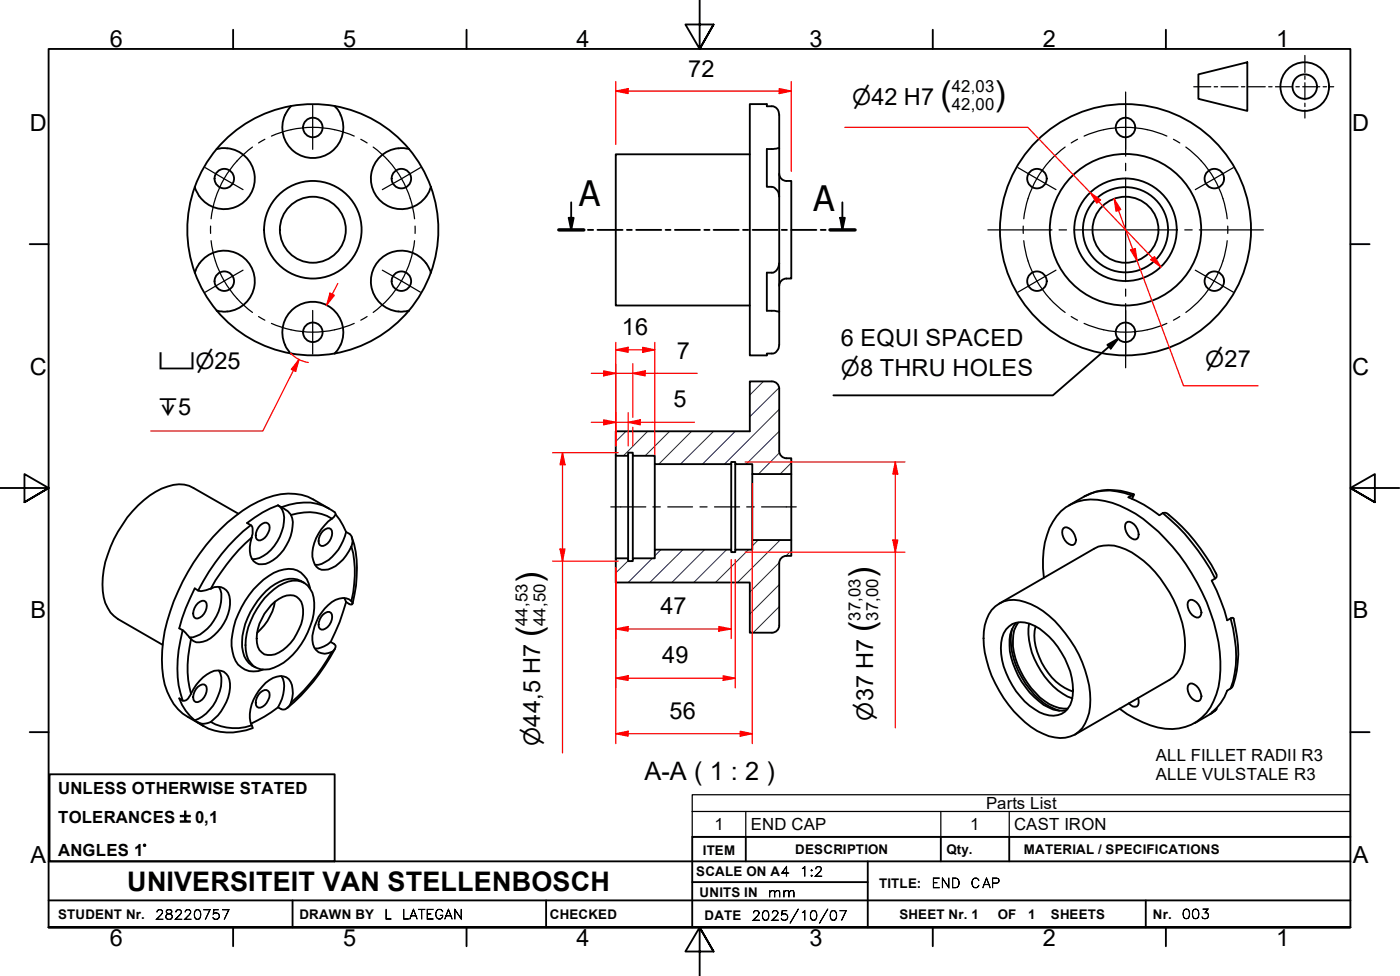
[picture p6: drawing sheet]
<svg xmlns="http://www.w3.org/2000/svg" width="287mm" height="200mm" viewBox="0 0 287 200" stroke-linecap="round" stroke-linejoin="round" font-family="sans-serif">
<!-- layer: Hatch -->
<g fill="none" stroke="#1e1e47" stroke-width=".21">
<path d="M156.6 78.2l-2.8 2.8M159.8 79.5l-6 5.9M128.4 88.4l-2.1 2.1M132.8 88.4l-4.9 5M137.4 88.4l-5.1 5M141.9 88.4l-6.8 6.7M146.4 88.4l-6.8 6.7M150.8 88.4l-6.7 6.7M159.8 88.4l-6.8 6.7M159.8 83.9l-11.2 11.2M159.9 92.8l-4.3 4.4M162.3 94.9l-2.3 2.3"/>
<path d="M128.8 114.9l-2.5 2.5M133.8 114.4l-5 5M135.6 112.6l-1.3 1.3M140.1 112.6l-6.8 6.8M144.5 112.6l-6.7 6.8M149 112.6l-6.7 6.8M153.5 112.6l-6.8 6.8M155.5 110.7l-1.2 1.2M159.8 119.8l-6 6.1M159.8 115.3l-6 6M160 110.7l-8.7 8.7M162.3 112.8l-1.1 1.1"/>
<path d="M159.8 124.3l-5.3 5.4"/>
</g>
<!-- layer: Visible Edges(ISO) -->
<g fill="none" stroke="#000" stroke-width=".38">
<path d="M39.9 38.3l1 2M40 38.3a25.7 25.7 0 0 0 0 17.6M40 38.3a25.7 25.7 0 0 1 43.9-7.8 25.7 25.7 0 0 1-15.3 41.9M44.4 30.5a6.3 6.3 0 0 1 7.5 8.2 6.3 6.3 0 0 1-11 1.6M58.5 23.6a6.3 6.3 0 0 0 5.7 8.8 6.3 6.3 0 0 0 5.7-8.8M59.7 21.8l-1.2 1.8M68.6 21.8l.7 .7 .5 1.1M81.7 30.4a6.3 6.3 0 0 0-4.1 10.3 6.3 6.3 0 0 0 10.8-2.4M81.7 30.4h1.2l1 .1M153.8 21.3h3.5v.5a1.97 1.97 0 0 1 2.3 .7l.2 1.1v47.1a1.75 1.75 0 0 1-1.5 1.8h-1v.3h-3.5zM153.8 31.6h-27.5v31h27.5M159.8 35.6a1.49 1.49 0 0 0 1.5 1.5"/>
<path d="M159.8 30.4l-2.5 .1v7.8a2.04 2.04 0 0 1 2.5 2M161.3 37.1h1v20h-1M40 55.9a25.7 25.7 0 0 0 19.7 16.5M40.9 54l-1 1.9M40.9 54a6.3 6.3 0 0 1 11 1.5 6.3 6.3 0 0 1-7.5 8.2M88.4 55.9a6.3 6.3 0 0 0-10.8-2.3 6.3 6.3 0 0 0 4.1 10.3M159.8 54a1.89 1.89 0 0 1-1.5 1.9h-1v7.8l2.5 .1M161.3 57.1a1.49 1.49 0 0 0-1.5 1.5M58.5 70.7a6.3 6.3 0 0 1 6.7-8.8 6.3 6.3 0 0 1 3.4 10.6M58.5 70.7l.3 .7 .9 1.1M59.7 72.4a25.7 25.7 0 0 0 8.9 0M83.9 63.7l-1.4 .2-.8-.1"/>
<path d="M158.3 78.2h-4.5v10.2h-27.5v5h2.5v-.6h1v.6h4.5v1.7h15.7v-.4h.8v.4h3.5v2.1h8v-3.3h-1M158.3 78.2a1.49 1.49 0 0 1 1.5 1.4v12.8a1.49 1.49 0 0 0 1.5 1.5M126.3 93.4v21M128.8 93.4v21M129.8 93.4v21M134.3 95.1v17.5M150 95.1v17.5M150.8 95.1v17.5M154.3 97.2v13.5M162.3 97.2v13.5M48.9 105.3l-9.2-5.3a5.9 5.9 0 0 0-5.3-.3 18.5 18.5 0 0 0-9.3 7.8 20.3 20.3 0 0 0-3.8 14.9 7.2 7.2 0 0 0 2.9 4.5l9.1 5.2M50.7 107.2a22.1 22.1 0 0 1 6.3-3.6l.7 .3a3.5 3.5 0 0 1 2.3 4 9.1 9.1 0 0 1-5.5 7.7 2.49 2.49 0 0 1-3.3-2.6l.2-1.8a5 5 0 0 0 .2-3.4z"/>
<path d="M53.4 107.6a1.09 1.09 0 0 1 1.8 0 2.69 2.69 0 0 1-2.2 3.1 1.14 1.14 0 0 1-.5-1.5l.5-1.1zM57 103.6a3.1 3.1 0 0 1 1.2 3.4 9.4 9.4 0 0 1-5 7.4l-1.4 .2M61.7 119.1l.7 .3M66.3 108.8a1.03 1.03 0 0 1 1.8 0 2.6 2.6 0 0 1-2.2 3.1 1.14 1.14 0 0 1-.5-1.5l.5-1.2zM68.8 105.4l.9 1.1 1.3 2.5a9.4 9.4 0 0 1-5 6.6l-1.4 .2M71 109a2.06 2.06 0 0 1 1.1 3 8.4 8.4 0 0 1-4.8 4.7 2.28 2.28 0 0 1-3-1.8 8.3 8.3 0 0 1 2.3-7.3l1.5-1.3a.89 .89 0 0 0 .5-1.3l-.5-.4a23.1 23.1 0 0 0-6.3-3.2 14.1 14.1 0 0 0-10.4 2.2 39.9 39.9 0 0 0-16.5 21.7 27.6 27.6 0 0 0-1.1 15 10.5 10.5 0 0 0 4.7 6.6l3.2 1.9a11.6 11.6 0 0 0 10.1 .4 6.5 6.5 0 0 1 .7-6.8 7.1 7.1 0 0 1 5-3.8 2.41 2.41 0 0 1 2.5 2.6 4 4 0 0 1-1.2 4l-.3 .2a1.51 1.51 0 0 1-1.5-.4M72.1 110a23.9 23.9 0 0 1 .2 13.7M159.8 115.4v12.7M161.3 113.9h1v-3.2h-8v1.9h-3.5v.6h-.8v-.6h-15.7v1.8h-4.5v.6h-1v-.6h-2.5v5h27.5v10.3h4.5M161.3 113.9a1.49 1.49 0 0 0-1.5 1.5M214.1 118.4a18.3 18.3 0 0 1 1.9-11.5 9.3 9.3 0 0 1 10.6-4.2 23.7 23.7 0 0 1 11 6.3 42.4 42.4 0 0 1 12.6 24.6 18.6 18.6 0 0 1-1.9 11.4 9.9 9.9 0 0 1-12.3 3.7 23.4 23.4 0 0 1-6.4-3.5M218.1 108.3a1.14 1.14 0 0 1 1.6 .3 2.96 2.96 0 0 1 .9 2.6l-.2 .3a1.14 1.14 0 0 1-1.6-.3 2.47 2.47 0 0 1-.7-2.9z"/>
<path d="M231 107.1a1.14 1.14 0 0 1 1.6 .3 2.47 2.47 0 0 1 .7 3 1.14 1.14 0 0 1-1.6-.4 2.47 2.47 0 0 1-.7-2.9zM232.2 102.2l.3-.9-1 .6a24.6 24.6 0 0 1 6.3 3.7l.7-.4a1.03 1.03 0 0 1 1.2 .3 39.3 39.3 0 0 1 9.9 12.3l-.1 .6-1 .6a40.3 40.3 0 0 1 3.2 8.1l1-.5 .3 .1a22.4 22.4 0 0 1-.3 14.1l-1 .7a10.4 10.4 0 0 1-3.2 4.5l.9-.5 .2-.4M232.5 101.3a11.9 11.9 0 0 0-10.1 .4l-3.1 1.9M39.9 120.6a3.1 3.1 0 0 0 3.3 0 2.56 2.56 0 0 1 2.7 0 2.56 2.56 0 0 1 1.3 2.4 9.5 9.5 0 0 1-4.8 8.3 2.88 2.88 0 0 1-3.2-.3l-.2-.2a5.9 5.9 0 0 0-2.2-2 39 39 0 0 1 3.1-8.2zM40.6 123.6a1.03 1.03 0 0 1 1.8 0 2.6 2.6 0 0 1-2.2 3.1 1.14 1.14 0 0 1-.5-1.5l.5-1.1zM44.9 137.4a6.1 6.1 0 0 1-.2 5.3 8.7 8.7 0 0 1-4.8 4.9M44.9 120.3a6.2 6.2 0 0 1-.1 5 8.5 8.5 0 0 1-5.2 5.3h-.7M51.7 136.4l.7 .4M54.3 122.6a8.9 8.9 0 0 1 6.7-3.6 4.1 4.1 0 0 1 3.5 4.5 15.3 15.3 0 0 1-7.4 12.9 4.7 4.7 0 0 1-5.1 .1 6 6 0 0 1-1.6-5.5 16.7 16.7 0 0 1 3.9-8.4zM55.6 124a5.2 5.2 0 0 1 4.7-2 2.91 2.91 0 0 1 1.9 2.9 10.3 10.3 0 0 1-5.8 9.2 2.6 2.6 0 0 1-3.7-2.3 9.8 9.8 0 0 1 2.9-7.8zM56.4 123.3a11.3 11.3 0 0 1-3.6 6.4M57.7 138.6a5.7 5.7 0 0 1-.2 5.5l-.5 .9a28 28 0 0 1-5.6 3.3"/>
<path d="M66.3 125.9a1.03 1.03 0 0 1 1.8 0 2.6 2.6 0 0 1-2.2 3.1 1.14 1.14 0 0 1-.5-1.5l.5-1.1zM67.8 131.6a5 5 0 0 1-3.2 1.3M68.7 133a40 40 0 0 1-9.8 12.1M70.6 122.6l.4 .8M71 123.4l.9 .5h.3l.1-.4a2.28 2.28 0 0 0-2.7-.8 8.8 8.8 0 0 0-5.3 6.7 3.7 3.7 0 0 0 1 4.3 2.78 2.78 0 0 0 3.3-.7 .71 .71 0 0 0-.1-1l-.7-.4M71 123.4a39 39 0 0 1-3.2 8.2M159.8 128.2a1.49 1.49 0 0 1-1.5 1.5M203.4 125a5.8 5.8 0 0 1 6.8-1.6 18.5 18.5 0 0 1 9.3 7.8 22.3 22.3 0 0 1 4.1 13.6 7.4 7.4 0 0 1-3.1 5.8 7.2 7.2 0 0 1-6.6-.2 22.7 22.7 0 0 1-10.5-11.9 18.6 18.6 0 0 1-1.4-10.4l.8-2.2zM205 123.7l19.4-11.2a7.3 7.3 0 0 1 6.5 .1 22.5 22.5 0 0 1 10.5 11.9 17 17 0 0 1 1.1 11.5 6.1 6.1 0 0 1-2.6 3.3l-19.4 11.3M206.4 129a4.3 4.3 0 0 1 5.8-.7 16.4 16.4 0 0 1 7.9 13.1 4.7 4.7 0 0 1-3.1 5.2 6.9 6.9 0 0 1-5.8-1.9 16.7 16.7 0 0 1-5.9-11.9 6.2 6.2 0 0 1 1.1-3.8zM207.6 128.9a15.3 15.3 0 0 0 3.7 12.4 11.9 11.9 0 0 0 6 4.4M208.4 127.6a6.4 6.4 0 0 0-1.3 4.7 16.5 16.5 0 0 0 7 12.2 6.1 6.1 0 0 0 4.7 1"/>
<path d="M208.9 127.6a8.2 8.2 0 0 0-.6 7.3 17.3 17.3 0 0 0 7 9.4 6.6 6.6 0 0 0 3.7 .9M211.1 127.8a15.7 15.7 0 0 0 6.9 14.4l2 .9M212.4 128.4a11.2 11.2 0 0 0 1.9 8.5 10.7 10.7 0 0 0 5.8 4.8M243.8 123.1a1.14 1.14 0 0 1 1.6 .3 2.96 2.96 0 0 1 .9 2.6l-.2 .4a1.14 1.14 0 0 1-1.6-.4 2.47 2.47 0 0 1-.7-2.9zM36.8 143.1l.9 .5 .5-.1 .4-.4a13.9 13.9 0 0 1 3.8-4.9 3 3 0 0 1 4-.1 5 5 0 0 1 .4 4.8 9.7 9.7 0 0 1-3.9 5.2 2.69 2.69 0 0 1-3-.5 10.4 10.4 0 0 1-3.1-4.5zM40.6 140.8a1.03 1.03 0 0 1 1.8 0 2.6 2.6 0 0 1-2.2 3.1 1.14 1.14 0 0 1-.5-1.5l.5-1.2zM53.4 141.9a1.09 1.09 0 0 1 1.8 0 2.69 2.69 0 0 1-2.2 3.1 1.14 1.14 0 0 1-.5-1.5l.5-1.1zM233.4 143.1a1.48 1.48 0 0 1-.2 1.7 1.45 1.45 0 0 1-1.7-.7M243.8 140.3a1.14 1.14 0 0 1 1.6 .3 2.96 2.96 0 0 1 .9 2.6l-.2 .3a1.14 1.14 0 0 1-1.6-.3 2.47 2.47 0 0 1-.7-2.9zM249.4 145.5l-4.4 2.7"/>
<circle cx="46" cy="36.6" r="2"/>
<circle cx="64.2" cy="26.1" r="2"/>
<circle cx="82.3" cy="36.6" r="2"/>
<circle cx="212.7" cy="36.6" r="2"/>
<circle cx="230.9" cy="26.1" r="2"/>
<circle cx="249.1" cy="36.6" r="2"/>
<circle cx="46" cy="57.6" r="2"/>
<circle cx="64.2" cy="47.1" r="6.8"/>
<circle cx="64.2" cy="47.1" r="10"/>
<circle cx="82.3" cy="57.6" r="2"/>
<circle cx="212.7" cy="57.6" r="2"/>
<circle cx="230.9" cy="47.1" r="25.8"/>
<circle cx="230.9" cy="47.1" r="10.5"/>
<circle cx="230.9" cy="47.1" r="6.8"/>
<circle cx="230.9" cy="47.1" r="8.7"/>
<circle cx="230.9" cy="47.1" r="15.5"/>
<circle cx="249.1" cy="57.6" r="2"/>
<circle cx="64.2" cy="68.1" r="2"/>
<circle cx="230.9" cy="68.1" r="2"/>
</g>
<!-- layer: Visible Tangent Edges(ISO) -->
<g fill="none" stroke="#000" stroke-width=".38">
<path d="M51.4 107.6a39.7 39.7 0 0 0-10.8 13.4M51.6 110.2a38.3 38.3 0 0 0-8.4 10.4M57.7 103.9a11.5 11.5 0 0 1 9.7 .3M59.7 105.5a10 10 0 0 1 8.4 .8M61.7 119.1a5.1 5.1 0 0 0-5.2 .6 15.4 15.4 0 0 0-6.8 12.9 4.8 4.8 0 0 0 2 3.8M72.1 112a21.7 21.7 0 0 1 0 11.2M232.2 101.5a11.2 11.2 0 0 0-9.8 .2M238.5 105.2a42.4 42.4 0 0 1 10.7 13.4M37.5 129.2a24.4 24.4 0 0 0 0 14.4M39.2 131a22.6 22.6 0 0 0 0 11.2M63.6 120.6a4.5 4.5 0 0 0-6.4-3.6 16.8 16.8 0 0 0-9.3 11.5 8.9 8.9 0 0 0 .9 7.7 4.4 4.4 0 0 0 5.2 1M68.1 133.6a38.1 38.1 0 0 1-8.4 10.4"/>
<path d="M252.4 126.7a25 25 0 0 1 .5 12.9l-.5 1.5M40.6 148.1l1.1 .7M43.2 148a10.2 10.2 0 0 0 8.4 .7M249.2 145.6l-1 .8"/>
</g>
<!-- layer: Symbols(ISO) -->
<path d="M142 166.3v-3.4h135v3.4M142 166.3v5.2h135v-5.2M142 166.3h135M153 166.3v5.2M193 166.3v5.2M207 166.3v5.2" fill="none" stroke="#000" stroke-width=".25"/>
<!-- layer: Section View Lines(ISO) -->
<g fill="none" stroke="#000" stroke-width=".38">
<path d="M114.6 47.1h5.2M116.6 44.6h1.1l-.5 2.5zM117.2 41.5v5.6M120.6 47.1h1.1M122.6 47.1h5.1M128.6 47.1h1M130.5 47.1h5.1M136.5 47.1h1M138.4 47.1h5.2M144.5 47.1h1M146.4 47.1h5.1M152.4 47.1h1.1"/>
<path d="M154.4 47.1h5.1M160.3 47.1h1.1M162.3 47.1h5.1M168.3 47.1h1.1M170.2 47.1h5.2M172.3 44.6h1l-.5 2.5zM172.8 41.5v5.6"/>
</g>
<path d="M114.6 47.1h5.2M170.2 47.1h5.2" fill="none" stroke="#000" stroke-width=".7"/>
<path d="M116.6 44.6h1.1l-.5 2.5zM172.3 44.6h1l-.5 2.5z" fill="#000"/>
<!-- layer: Border_0 -->
<g fill="none" stroke="#000" stroke-width=".38">
<path d="M47.8 6.1v3.9M95.7 6.1v3.9M143.5 0v10l-2.9-5h5.8l-2.9 5 2.9-5M191.3 6.1v3.9M239.1 6.1v3.9M6.1 50h3.9M277 50h3.9M0 100h10l-5-2.8v5.7l5-2.9-5 2.9M287 100h-10l5-2.8v5.7l-5-2.9 5 2.9M6.1 150.1h3.9M277 150.1h3.9M10 190.1v-180.1h267v180.1h-267h267"/>
<path d="M47.8 190.1v3.8M95.7 190.1v3.8M146.4 195l-2.9-4.9 2.9 4.9h-5.8l2.9-4.9v9.9M191.3 190.1v3.8M239.1 190.1v3.8"/>
</g>
<!-- layer: Sketch Geometry(ISO) -->
<g fill="none" stroke="#000" stroke-width=".38">
<path d="M245.8 15.2l10-2.4v9.9l-10-2.4zM10.2 158.7h58.4v17.8h-58.4zM10 176.5h267M153 171.5v5M178 176.5v13.6M193 171.5v5M207 171.5v5M277 171.5h-135v18.6M10 190.1h267M10 184.5h267M60 184.5v5.6M112 184.5v5.6"/>
<path d="M142 180.8h36M235 184.5v5.6"/>
<circle cx="267.6" cy="17.7" r="5"/>
<circle cx="267.6" cy="17.7" r="2.51"/>
</g>
<!-- layer: Center Mark(ISO) -->
<g fill="none" stroke="#000" stroke-width=".25">
<path d="M230.9 18.9v13.1M42.1 34.4l7.7 4.5M64.1 21.6v9M86.2 34.4l-7.8 4.5M208.8 34.4l7.8 4.5M230.9 21.6v9M230.9 33.5v1.5M230.9 36.5v21.2M253 34.4l-7.8 4.5M49.8 55.4l-7.7 4.5M78.4 55.4l7.8 4.5M202.6 47.1h13.2"/>
<path d="M216.6 55.4l-7.8 4.5M217.2 47.1h1.6M220.3 47.1h21.2M230.9 59.2v1.5M243 47.1h1.5M245.2 55.4l7.8 4.5M246 47.1h13.1M64.1 63.6v9M230.9 63.6v9M230.9 62.2v13.2"/>
</g>
<!-- layer: Centerline(ISO) -->
<g fill="none" stroke="#000" stroke-width=".25">
<path d="M51.8 30.1a21 21 0 0 0-8.5 14.7M54.3 28.5l-1.3 .8M55.7 27.9a21 21 0 0 1 17 0M74 28.5l1.3 .8M76.5 30.1a21 21 0 0 1 8.5 14.7M218.5 30.1a21 21 0 0 0-8.5 14.7M221 28.5l-1.3 .8M222.4 27.9a21 21 0 0 1 16.9 0M240.7 28.5l1.3 .8M243.2 30.1a21 21 0 0 1 8.5 14.7M43.2 46.3v1.5M43.3 49.3a21 21 0 0 0 8.5 14.7"/>
<path d="M85 49.3a21 21 0 0 1-8.5 14.7M85.1 46.3v1.5M209.9 46.3v1.5M210 49.3a21 21 0 0 0 8.5 14.7M251.7 49.3a21 21 0 0 1-8.5 14.7M251.8 46.3v1.5M53 64.9l1.3 .7M55.7 66.3a21 21 0 0 0 17 0M75.3 64.9l-1.3 .7M219.7 64.9l1.3 .7M222.4 66.3a21 21 0 0 0 16.9 0M242 64.9l-1.3 .7"/>
<path d="M125.3 103.9h7.2M133.9 103.9h1.5M137 103.9h5M143.6 103.9h1.4M146.6 103.9h5.1M153.2 103.9h1.5M156.2 103.9h7.1"/>
</g>
<!-- layer: Symbols(ISO) -->
<path d="M227.1 70.7l2.3-1.3-1.6 2zM229.4 69.4l-13.4 11.6h-45.1" fill="none" stroke="#000" stroke-width=".38"/>
<path d="M227.1 70.7l2.3-1.3-1.6 2z" fill="#000"/>
<!-- layer: Sketch Geometry(ISO) -->
<g fill="none" stroke="#000" stroke-width=".25">
<path d="M244.9 17.8h3.4M249 17.8h.7M250.4 17.8h3.5M254.6 17.8h.7M256 17.8h3.5M260.2 17.8h.7M261.6 17.8h3.5M265.8 17.8h.7M267.2 17.8h3.5M267.7 11.4v3.5M267.7 15.6v.7M267.7 17v3.4"/>
<path d="M271.4 17.8h.7M272.8 17.8h.8M267.7 21.1v.7M267.7 22.5v1.7"/>
</g>
<!-- layer: Dimensions(ISO) -->
<path d="M115.4 92.8v2.4" fill="none" stroke="#f00" stroke-width=".25"/>
<path d="M115.4 92.8l.5 2.4h-1z" fill="#f00"/>
<path d="M115.4 92.8l.5 2.4h-1zM115.4 112.5v2.5" fill="none" stroke="#f00" stroke-width=".25"/>
<path d="M114.9 112.5h1l-.5 2.5z" fill="#f00"/>
<path d="M113.3 92.8h13.5M115.4 95.2v17.3M183.6 94.7v2.5M113.3 115h13.5M114.9 112.5h1l-.5 2.5zM115.4 115v39.3" fill="none" stroke="#f00" stroke-width=".25"/>
<path d="M183.6 94.7l.5 2.5h-1z" fill="#f00"/>
<path d="M183.6 94.7l.5 2.5h-1zM183.6 110.7v2.5" fill="none" stroke="#f00" stroke-width=".25"/>
<path d="M183.1 110.7h1l-.5 2.5z" fill="#f00"/>
<path d="M123.8 86.6h2.5M152.8 94.7h32.8M183.6 97.2v13.5M152.8 113.2h32.8M183.1 110.7h1l-.5 2.5zM183.6 113.2v36" fill="none" stroke="#f00" stroke-width=".25"/>
<path d="M123.8 86l2.5 .6-2.5 .5z" fill="#f00"/>
<path d="M123.8 86l2.5 .6-2.5 .5zM128.8 86.6h2.5" fill="none" stroke="#f00" stroke-width=".25"/>
<path d="M128.8 86.6l2.5-.6v1.1z" fill="#f00"/>
<path d="M123.8 76.5h2.5M121.3 86.6h2.5M126.3 86.6h2.5M126.3 84.6v6.8M128.8 86.6l2.5-.6v1.1zM128.8 84.6v6.8M131.3 86.6h11.1" fill="none" stroke="#f00" stroke-width=".25"/>
<path d="M123.8 76l2.5 .5-2.5 .5z" fill="#f00"/>
<path d="M123.8 76l2.5 .5-2.5 .5zM129.8 76.5h2.5" fill="none" stroke="#f00" stroke-width=".25"/>
<path d="M129.8 76.5l2.5-.5v1z" fill="#f00"/>
<path d="M121.3 76.5h2.5M126.3 76.5h3.5M126.3 74.5v16.9M126.3 71.7h2.5M129.8 76.5l2.5-.5v1zM129.8 74.5v11M132.3 76.5h10.7M129.8 87.6v3.8" fill="none" stroke="#f00" stroke-width=".25"/>
<path d="M126.3 71.7l2.5-.5v1z" fill="#f00"/>
<path d="M126.3 71.7l2.5-.5v1zM131.8 71.7h2.5" fill="none" stroke="#f00" stroke-width=".25"/>
<path d="M131.8 71.2l2.5 .5-2.5 .5z" fill="#f00"/>
<path d="M126.3 70.2v21.2M128.8 71.7h3M131.8 71.2l2.5 .5-2.5 .5zM134.3 70.2v23M126.3 128.9h2.5" fill="none" stroke="#f00" stroke-width=".25"/>
<path d="M126.3 128.9l2.5-.5v.9z" fill="#f00"/>
<path d="M126.3 128.9l2.5-.5v.9zM147.4 128.9h2.6" fill="none" stroke="#f00" stroke-width=".25"/>
<path d="M147.4 128.4l2.6 .5-2.6 .4z" fill="#f00"/>
<path d="M126.3 116.4v14.5M150 114.7v16.2M126.3 139h2.5M128.8 128.9h18.6M147.4 128.4l2.6 .5-2.6 .4z" fill="none" stroke="#f00" stroke-width=".25"/>
<path d="M126.3 139l2.5-.5v.9z" fill="#f00"/>
<path d="M126.3 139l2.5-.5v.9zM148.3 139h2.5" fill="none" stroke="#f00" stroke-width=".25"/>
<path d="M148.3 138.5l2.5 .5-2.5 .4z" fill="#f00"/>
<path d="M126.3 116.4v24.6M150.8 114.7v26.3M128.8 139h19.5M148.3 138.5l2.5 .5-2.5 .4zM126.3 150.4h2.5" fill="none" stroke="#f00" stroke-width=".25"/>
<path d="M126.3 150.4l2.5-.5v1z" fill="#f00"/>
<path d="M126.3 150.4l2.5-.5v1zM151.8 150.4h2.5" fill="none" stroke="#f00" stroke-width=".25"/>
<path d="M151.8 149.9l2.5 .5-2.5 .5z" fill="#f00"/>
<path d="M126.3 18.7h2.5M154.3 99.1v4.7M126.3 116.4v36M154.3 104v48.4M128.8 150.4h23M151.8 149.9l2.5 .5-2.5 .5z" fill="none" stroke="#f00" stroke-width=".25"/>
<path d="M126.3 18.7l2.5-.5v1z" fill="#f00"/>
<path d="M126.3 18.7l2.5-.5v1zM159.8 18.7h2.5" fill="none" stroke="#f00" stroke-width=".25"/>
<path d="M159.8 18.2l2.5 .5-2.5 .5z" fill="#f00"/>
<path d="M126.3 16.7v12.9M128.8 18.7h31M159.8 18.2l2.5 .5-2.5 .5zM162.3 16.7v18.4M232.3 51.1l.9 2.4" fill="none" stroke="#f00" stroke-width=".25"/>
<path d="M231.9 51.2l1-.3 .3 2.6z" fill="#f00"/>
<path d="M228.5 40.8l.9 2.3M231.9 51.2l1-.3 .3 2.6z" fill="none" stroke="#f00" stroke-width=".25"/>
<path d="M228.5 40.8l1.4 2.1-1 .4z" fill="#f00"/>
<path d="M228.5 40.8l1.4 2.1-1 .4zM229.4 43.1l2.9 8M233.2 53.5l9.6 25.6h15.3M61.3 73.7l-1.1 2.2" fill="none" stroke="#f00" stroke-width=".25"/>
<path d="M61.3 73.7l-.7 2.4-.8-.4z" fill="#f00"/>
<path d="M61.3 73.7l-.7 2.4-.8-.4zM68.1 60.3l-1.1 2.2" fill="none" stroke="#f00" stroke-width=".25"/>
<path d="M67.7 60.1l.9 .4-1.6 2z" fill="#f00"/>
<path d="M223.6 39.5l1.8 1.8M69.3 58.1l-1.2 2.2M59.6 72.3l.9 .8 1 .7 1.7 .5M60.2 75.9l-6.3 12.4h-23M67.7 60.1l.9 .4-1.6 2z" fill="none" stroke="#f00" stroke-width=".25"/>
<path d="M223.6 39.5l2.1 1.5-.7 .7z" fill="#f00"/>
<path d="M223.6 39.5l2.1 1.5-.7 .7zM236.4 52.9l1.7 1.8" fill="none" stroke="#f00" stroke-width=".25"/>
<path d="M236 53.2l.8-.6 1.3 2.1z" fill="#f00"/>
<path d="M173.3 26.1h37.5l12.8 13.4M225.4 41.3l11 11.6M236 53.2l.8-.6 1.3 2.1z" fill="none" stroke="#f00" stroke-width=".25"/>
<g font-size="7.2">
<text x="118.8" y="42.3">A</text>
<text x="166.9" y="43.2">A</text>
</g>
<g font-size="6.9">
<text x="192.9" y="21.6">(</text>
<text x="204" y="21.6">)</text>
<text x="110.9" y="119.6" transform="rotate(-90 110.9 119.6)">)</text>
<text x="179.1" y="118.5" transform="rotate(-90 179.1 118.5)">)</text>
<text x="110.9" y="130.6" transform="rotate(-90 110.9 130.6)">(</text>
<text x="179.1" y="129.6" transform="rotate(-90 179.1 129.6)">(</text>
</g>
<text font-size="5.5" x="26.1" y="182.6">UNIVERSITEIT VAN STELLENBOSCH</text>
<text font-size="5.2" x="132.2" y="160">A-A ( 1 : 2 )</text>
<g font-size="4.8">
<text x="22.5" y="9.7">6</text>
<text x="70.4" y="9.7">5</text>
<text x="118.2" y="9.7">4</text>
<text x="166.1" y="9.7">3</text>
<text x="213.9" y="9.7">2</text>
<text x="261.7" y="9.7">1</text>
<text x="141.2" y="15.7">72</text>
<text x="6.1" y="26.8">D</text>
<text x="277.4" y="26.8">D</text>
<text x="127.6" y="68.6">16</text>
<text x="172.5" y="71">6 EQUI SPACED</text>
<text x="6.1" y="76.8">C</text>
<text x="138.8" y="73.5">7</text>
<text x="277.4" y="76.8">C</text>
<text x="138.2" y="83.5">5</text>
<text x="135.4" y="125.9">47</text>
<text x="6.2" y="126.7">B</text>
<text x="277.5" y="126.7">B</text>
<text x="135.8" y="135.9">49</text>
<text x="137.4" y="147.3">56</text>
<text x="6.2" y="176.8">A</text>
<text x="277.5" y="176.8">A</text>
<text x="22.5" y="193.9">6</text>
<text x="70.4" y="193.9">5</text>
<text x="118.2" y="193.9">4</text>
<text x="166.1" y="193.9">3</text>
<text x="213.9" y="193.9">2</text>
<text x="261.7" y="193.9">1</text>
</g>
<g font-size="4.6">
<text x="174.8" y="21.5">⌀42 H7</text>
<text x="32.4" y="75.6">⌴⌀25</text>
<text x="172.5" y="77.2">⌀8 THRU HOLES</text>
<text x="247.2" y="75.2">⌀27</text>
<text x="32.4" y="85.1">↧5</text>
<text x="179.1" y="147.7" transform="rotate(-90 179.1 147.7)">⌀37 H7</text>
<text x="110.8" y="152.8" transform="rotate(-90 110.8 152.8)">⌀44,5 H7</text>
</g>
<g font-size="3.4">
<text x="195.3" y="22.6">42,00</text>
<text x="195.3" y="18.9">42,03</text>
<text x="108.2" y="128.3" transform="rotate(-90 108.2 128.3)">44,53</text>
<text x="111.9" y="128.3" transform="rotate(-90 111.9 128.3)">44,50</text>
<text x="176.5" y="127.3" transform="rotate(-90 176.5 127.3)">37,03</text>
<text x="180.1" y="127.3" transform="rotate(-90 180.1 127.3)">37,00</text>
<text x="237" y="156">ALL FILLET RADII R3</text>
<text x="237" y="159.9">ALLE VULSTALE R3</text>
<text x="11.9" y="162.8">UNLESS OTHERWISE STATED</text>
<text x="202.2" y="165.8">Parts List</text>
<text x="11.9" y="168.6">TOLERANCES ±0,1</text>
<text x="146.6" y="170.2">1</text>
<text x="154" y="170.2">END CAP</text>
<text x="199" y="170.2">1</text>
<text x="208" y="170.2">CAST IRON</text>
<text x="11.9" y="175.4">ANGLES 1°</text>
</g>
<g font-size="2.7">
<text x="142.8" y="179.6">SCALE ON A4</text>
<text x="144.1" y="175.1">ITEM</text>
<text x="163.1" y="175.1">DESCRIPTION</text>
<text x="164" y="179.6">1:2</text>
<text x="194.1" y="175">Qty.</text>
<text x="210" y="175">MATERIAL / SPECIFICATIONS</text>
<text x="143.5" y="183.8">UNITS IN</text>
<text x="157.5" y="183.8">mm</text>
<text x="180.3" y="181.9">TITLE:</text>
<text x="191.1" y="181.9">END</text>
<text x="199.1" y="181.9">CAP</text>
<text x="11.9" y="188.4">STUDENT Nr.</text>
<text x="31.8" y="188.4">28220757</text>
<text x="61.4" y="188.3">DRAWN BY</text>
<text x="78.8" y="188.3">L</text>
<text x="82.4" y="188.3">LATEGAN</text>
<text x="112.8" y="188.3">CHECKED</text>
<text x="144.5" y="188.6">DATE</text>
<text x="154.2" y="188.6">2025/10/07</text>
<text x="184.5" y="188.3">SHEET Nr. 1</text>
<text x="204.7" y="188.3">OF</text>
<text x="210.9" y="188.3">1</text>
<text x="215.5" y="188.3">SHEETS</text>
<text x="236.5" y="188.3">Nr.</text>
<text x="242.4" y="188.3">003</text>
</g>
</svg>
